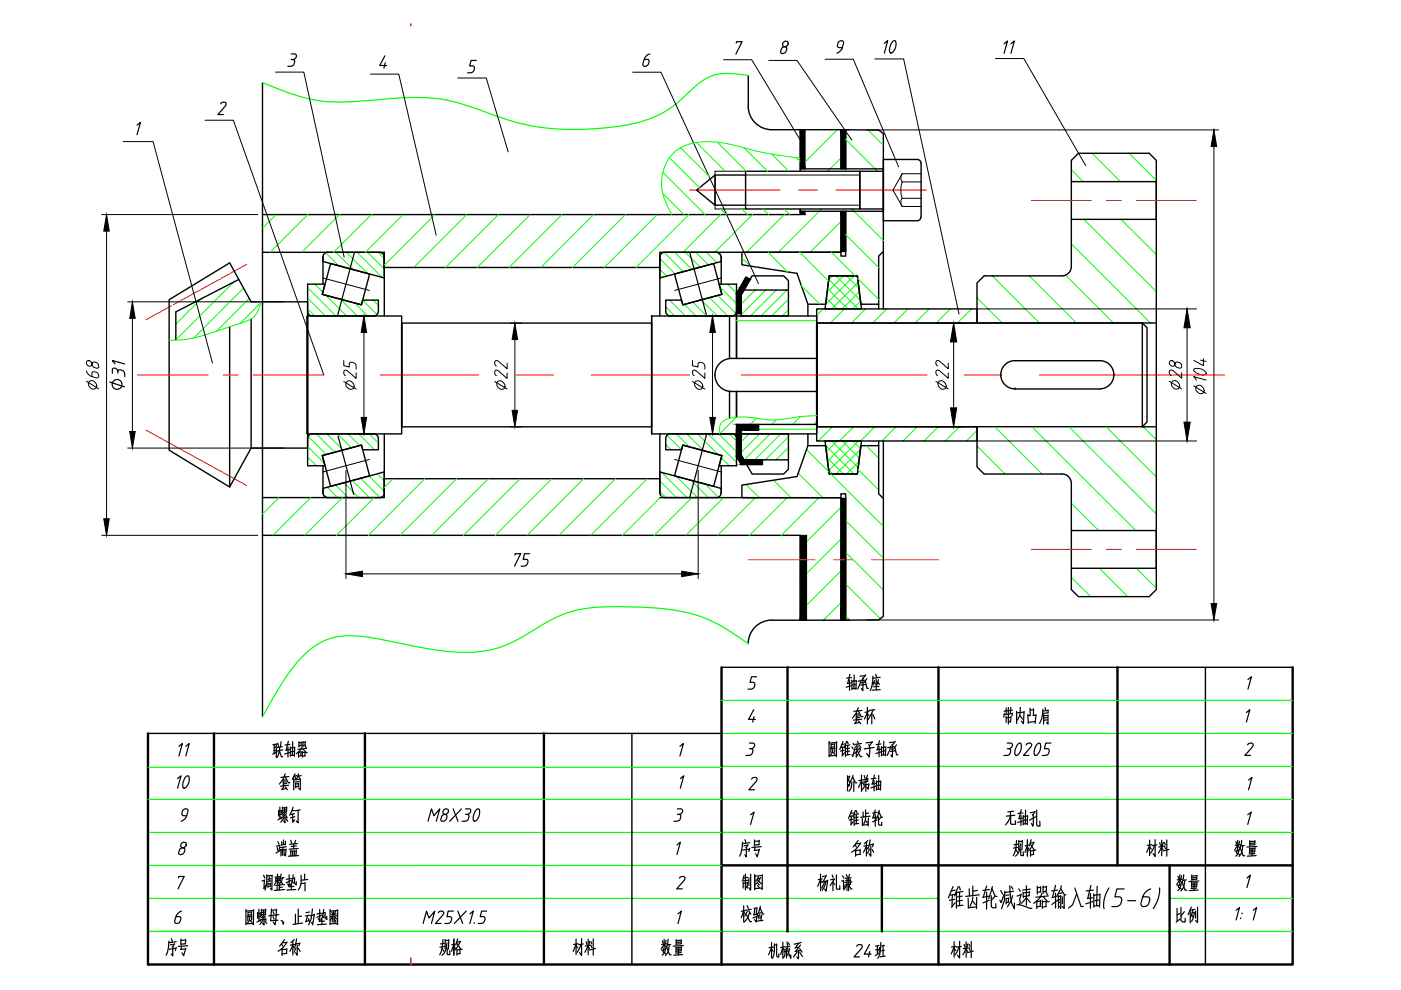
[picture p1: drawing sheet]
<svg xmlns="http://www.w3.org/2000/svg" width="297mm" height="210mm" viewBox="0 0 297 210" stroke-linecap="round" stroke-linejoin="round" font-family="sans-serif">
<path d="M45.4 155.5v49M77.4 155.5v49M115.3 155.5v49M153 141.5v63M167 141.5v56M199 141.5v63M236.9 141.5v42M274.1 141.5v63h-242.7v-49M153 183.5h121.1M187 183.5v14M248 183.5v21" fill="none" stroke="#000" stroke-width=".51"/>
<path d="M87.1 5v.5" fill="none" stroke="#f00" stroke-width=".25"/>
<!-- layer: draw -->
<g fill="none" stroke="#0f0" stroke-width=".21">
<path d="M170.8 27.5l-.1 .2M177.6 27.5l-6.9 6.9M178.3 33.5l-2.8 2.8M179.3 29.5l6.8 6.8M179.3 36.3h.1M184 27.5l3.3 3.3M227.1 36l2.6 2.5M231.5 32.5l6 6M239.4 32.5l5.8 5.8M49.6 59.8l-12.3 12.3M58.5 45.5l-2.8 2.9M65.3 45.5l-8 8"/>
<path d="M72 45.5l-8 8M78.7 45.5l-8 8M85.5 45.5l-8 8M92.2 45.5l-10.7 10.7M98.9 45.5l-11.2 11.2M105.7 45.5l-11.2 11.2M112.4 45.5l-11.2 11.2M119.1 45.5l-11.2 11.2M125.9 45.5l-11.2 11.2M132.6 45.5l-11.2 11.2M139.3 45.5l-11.2 11.2M146.1 45.5l-11.2 11.2"/>
<path d="M152.8 45.5l-8 8M157.3 54.7l1.7 1.7M159.5 45.5l-7.9 8M162.8 53.5l4.2 4.2M166.3 45.5l-8 8M169.6 53.5l6 6.1M174.2 44.3l-9.2 9.2M176.3 53.5l5 5M178.3 47l-6.5 6.5M179.3 49.7l7 7M180.6 44.3l6.7 6.7M181.8 59l4.5 4.5"/>
<path d="M210.4 58.5l10 10M218.2 58.5l10 10M225.9 58.3l10.2 10.2M227.1 51.7l16.9 16.8M229.8 46.5l15.4 15.3M237.7 46.5l7.5 7.5M42.6 63.4l-5.3 5.3M51.6 61.1l-10.5 10.6M52.8 63.3l-6.9 6.9M55.3 64.2l-4.4 4.4M55.3 64a4.6 4.6 0 0 1-2.5 3.9l-1.4 .5a87 87 0 0 1-11.4 3.5l-4.1 .3M156.2 68h17"/>
<path d="M157.9 61.5l-.3 .3M160.1 61.5l-3 3M162.4 61.5l-5.3 5.2M164.6 61.5l-5.5 5.5M166.8 61.5l-5.5 5.5M167.2 63.4l-3.6 3.6M167.2 65.7l-1.4 1.3M169.9 60.6l3.9 3.9M207.1 63.1l5.4 5.4M158.8 92l-1.7 1.6M160.8 91h12.4M161 92l-3.9 3.9"/>
<path d="M163.3 92l-5.5 5.5M165.5 92l-5.5 5.5M167.2 92.6l-4.9 4.9M167.2 94.9l-2.7 2.6M167.2 97.1l-.4 .4M171 95.3l4.7 4.8M181.9 99.5l4.4 4.4M183.6 94.5l2.7 2.6M207.1 94.6l6 5.9M211 90.5l9.9 10M218.8 90.5l22 22M226.7 90.5l18.5 18.5"/>
<path d="M234.5 90.5l10.7 10.6M242.4 90.5l2.8 2.8M59.1 105.5l-3.4 3.5M65.9 105.5l-8 8M72.6 105.5l-8 8M79.3 105.5l-8 8M83.3 101.5l-1.8 1.9M90.1 101.5l-12 12M96.8 101.5l-12 12M103.6 101.5l-12 12M110.3 101.5l-12 12M117 101.5l-12 12"/>
<path d="M123.7 101.5l-12 12M130.5 101.5l-12 12M137.2 101.5l-12 12M140.2 105.2l-8.2 8.3M146.7 105.5l-8 8M153.4 105.5l-8 8M158.2 102.7l2.8 2.8M160.2 105.5l-8 8M164 101.8l3.7 3.7M166.9 105.5l-8 8M169.2 100.3l5.3 5.2M173.6 105.5l-8 8"/>
<path d="M176.2 100.5l11.1 11.1M178.3 114.3l-8.6 8.6M178.3 107.6l-8.6 8.6M179.3 117.1l8 8M179.3 110.3l8 8M227.1 106.7l5.8 5.8M178.3 121.1l-8.6 8.6M178.3 127.8l-3.7 3.7M179.3 123.8l7.3 7.4M179.3 130.6l.9 .9M227.1 122.4l4.1 4.1M233.1 120.5l6 6"/>
<path d="M240.9 120.5l4.3 4.2"/>
</g>
<!-- layer: sdraw -->
<g fill="none" stroke="#000" stroke-width=".3">
<path d="M53.2 64h12v31h-12v-27.4M65.2 67v25h20v-25h-20v25M65.2 67v25M85.2 68.5v22h53v-22h-53v22M138.2 67v25h18v-2M138.2 67h18v9v-9h17v25h-17v-1M138.2 67v25M173.2 68.5h69v22h-69zM173.2 68.5v22M207.1 68.5h38.1M213.3 77.1l1.2-.6h.7h18a3 3 0 0 1 3 3 3 3 0 0 1-3 3h-18a3 3 0 0 1-2.8-2 3 3 0 0 1 .9-3.4zM242.2 68.5l1 1v20l-1 1"/>
<path d="M156.2 83v5.4M173.2 90.5v-22v22M215.2 82.5h.1M31.4 155.5h121.6M134 155.5v49M153 141.5h121.1M255.6 141.5v63"/>
</g>
<!-- layer: center -->
<g fill="none" stroke="#f00" stroke-width=".21">
<path d="M52.3 56.1l-21.3 11.7M146.2 40.3h19.2M169.3 40.3h4M177.3 40.3h19.1M218.7 42.5h12.7M234.6 42.5h3.2M240.9 42.5h12.7M31 91.2l21.3 11.7M158.6 118.7h14.2M176.8 118.7h3.9M184.7 118.7h14.3M218.7 116.5h12.7"/>
<path d="M234.6 116.5h3.2M240.9 116.5h12.7"/>
</g>
<!-- layer: draw -->
<g fill="none" stroke="#000" stroke-width=".3">
<path d="M55.7 17.5v134.5M158.7 16v6.5M158.1 36.3h24.2v8h-24.2zM158.6 22.5a5 5 0 0 0 5 5h6.1M182.3 36.3h5v8h-5zM187.3 33.8h7.2a.83 .83 0 0 1 .8 .8v11.4a.79 .79 0 0 1-.8 .8h-7.2zM227.1 38.5h18.1v8h-18.1M50.6 59.3l-13.3 6.8v6M55.7 53.5h25.8v3.2h58.4M158.2 58.7l.8 .6-1.3 2.2-.8-.5zM48.7 69.3v34M53.2 64l-4.5-8.3-12.8 7.8v31.9l12.8 7.9 4.5-8.3"/>
<path d="M156.2 66.5v.5M156.9 61l.8 .5-.6 1v4h-.9v-4.3zM157.7 61.5h9.5v5.5h-10.1v-4.5zM157.7 61.5l1.8-3h6.6l1.1 1v2M173.2 65.5h33.9v3h-33.9zM207.1 68.5v-8.5l1.5-1.5h16.5a2 2 0 0 0 2-2v-22.5l1.5-1.5h15.1l1.5 1.5v91l-1.5 1.5h-15.1l-1.5-1.5v-22.5a2 2 0 0 0-2-2h-16.5l-1.5-1.5v-8.5M156.2 92.5h.9v4l.6 1h4v1h-4.6l-.9-1.7zM156.2 92v.5M157.1 92h10.1v5.5h-9.5l-.6-1zM167.2 97.5v2l-1.1 1h-6.6l-1.2-2M173.2 90.5h33.9v3h-33.9zM242.2 90.5h3"/>
<path d="M139.9 101.5h-58.4v4h-25.8M227.1 112.5h18.1v8h-18.1M163.6 131.5a5 5 0 0 0-5 5M163.6 131.5h6.1"/>
</g>
<path d="M35.9 63.5l1.4 2.6" fill="none" stroke="#fff" stroke-width=".3"/>
<!-- layer: scenter -->
<path d="M29.2 79.5h14.9M47.3 79.5h3.2M53.7 79.5h15M80.7 79.5h20.8M109.4 79.5h8M125.3 79.5h20.9M157.2 79.5h39.3M204.5 79.5h7.9M220.4 79.5h39.3" fill="none" stroke="#f00" stroke-width=".21"/>
<!-- layer: 0 -->
<g fill="none" stroke="#0f0" stroke-width=".21">
<path d="M68.5 55.3l.2 .2M69.1 53.6l2.7 2.8M71.2 53.5l3.7 3.7M73.5 53.5l4.4 4.5M75.7 53.5l5.3 5.3M77.9 53.5l3.6 3.5M80.2 53.5l1.3 1.3M139.9 54.8l3.2 3.3M139.9 57.1l1.5 1.5M140.8 53.5l4.1 4.1M143.1 53.5l3.6 3.6M145.3 53.5l3.1 3.1"/>
<path d="M147.5 53.5l2.7 2.7M149.8 53.5l2.2 2.2M152 53.5l.9 .9M175.7 59.2l6.3 6.3M176.6 58.5l-.9 .9M177.2 58.5l5.2 5.2M178.8 58.5l-3.4 3.5M179.5 58.5l2.6 2.6M181.1 58.5l-6 6M181.7 58.5l.1 .1M182 59.9l-5.7 5.6M65.2 61l6 6"/>
<path d="M65.2 63.2l3.8 3.8M65.2 65.5l1.5 1.5M66.7 60.2l1.8 1.8M69.1 62.6l4.4 4.4M72.2 63.4l3.5 3.6M75.2 64.2l2.8 2.8M76.9 63.7l3 3M79.1 63.6l1.1 1.2M141.1 65.1l2 1.9M142 63.6l3.3 3.4M144.2 63.6l.4 .4M145.1 64.5l2.5 2.5"/>
<path d="M146.9 64.1l2.9 2.9M148.6 63.6l3.5 3.4M150.4 63.1l3.9 3.9M152.2 62.6l3.8 3.9M152.6 60.8l3.6 3.6M154.3 60.2l1.9 1.9M175 65.2l.3 .3M175.2 63.2l2.3 2.3M175.5 61.2l4.3 4.3M182.2 61.9l-3.6 3.6M182.4 63.9l-1.6 1.6M65.2 94.7l3.6 3.5"/>
<path d="M65.2 96.9l1.9 1.8M65.3 92.5l3.9 3.9M67.1 92l3.9 3.9M69.3 92l3.4 3.4M71.6 92l2.9 2.9M73.8 92l2.5 2.5M76 92l3.4 3.4M76.8 95l.4 .4M78.3 92l1.9 1.9M141.1 94.3l1.2 1.1M141.4 92.3l3.1 3.1M143.4 92l2.7 2.7"/>
<path d="M145.6 92l3.6 3.6M147.9 92l4.4 4.4M150.1 92l6.1 6M152.4 92l3.8 3.8M152.9 97.1l1.7 1.6M154.6 92l1.6 1.5M175.1 94.5l6 6M175.3 93.5l-.3 .3M175.4 97l3.4 3.5M175.7 99.6l.9 .9M176.3 93.5l5.7 5.6M177.5 93.5l-2.3 2.3"/>
<path d="M178.6 93.5l3.6 3.6M179.8 93.5l-4.3 4.3M180.8 93.5l1.6 1.6M182 93.5l-6.3 6.3M182.1 97.9l-2.6 2.6M182.4 95.3l-5.2 5.2M68.5 104.7l.8 .8M69.4 103.3l2.2 2.2M71.1 102.8l2.7 2.7M72.9 102.3l3.2 3.2M74.7 101.9l3.6 3.6M76.5 101.4l4 4.1"/>
<path d="M78.2 100.9l3.3 3.3M80 100.5l1.5 1.4M139.9 102l3.5 3.5M139.9 104.2l1.3 1.3M140.3 100.2l5.4 5.3M143.4 101l4.5 4.5M146.5 101.8l3.7 3.7M149.5 102.6l2.8 2.8M152.6 103.5l.3 .3M181.8 100.4l-.1 .1"/>
</g>
<!-- layer: bear1 -->
<g fill="none" stroke="#000" stroke-width=".3">
<path d="M68.5 54.5a1.01 1.01 0 0 1 1-1h11a1.01 1.01 0 0 1 1 1v12.5M68.5 54.5v.9l13 3.5M68.5 54.5v5.7M70.1 55.9l8.3 2.2-1.8 6.5-8.3-2.2zM140.9 53.5a1.01 1.01 0 0 0-1 1v12.5M140.9 53.5h11a1.01 1.01 0 0 1 1 1M143 58.1l8.3-2.2 1.7 6.5-8.2 2.2zM152.9 54.5v.9l-13 3.5M152.9 54.5v5.7M66.2 67a1.01 1.01 0 0 1-1-1v-5.8h3.7l-.6 2.2 8.3 2.2 .3-1h3.3v2.4a1.01 1.01 0 0 1-1 1h-13M141.1 63.6h3.4l.3 1 8.2-2.2-.5-2.2h3.7v5.8a1.01 1.01 0 0 1-1 1h-13a1.01 1.01 0 0 1-1.1-1zM66.2 92a1.01 1.01 0 0 0-1 1v5.7h3.7l-.6-2.1 8.3-2.2 .3 1h3.3v-2.4a1.01 1.01 0 0 0-1-1"/>
<path d="M66.2 92h13M68.3 96.6l8.3-2.2 1.8 6.5-8.3 2.2zM68.5 98.7v5.8v-.9l13-3.5M81.5 92v12.5M139.9 92v12.5M142.2 92a1.01 1.01 0 0 0-1.1 1v2.4h3.4l.3-1 8.2 2.2-.5 2.1h3.7v-5.7a1.01 1.01 0 0 0-1.1-1M142.2 92h13M144.8 94.4l8.2 2.2-1.7 6.5-8.3-2.2zM152.9 98.7v5.8v-.9l-13-3.5M68.5 104.5a1.01 1.01 0 0 0 1 1h11a1.01 1.01 0 0 0 1-1M139.9 104.5a1.01 1.01 0 0 0 1 1M152.9 104.5a1.01 1.01 0 0 1-1 1h-11"/>
</g>
<!-- layer: bear2 -->
<path d="M68.4 58.9l9.9 2.7M153 58.9l-9.9 2.7M78.3 97.4l-9.9 2.7M143.1 97.4l9.9 2.7" fill="none" stroke="#000" stroke-width=".21"/>
<!-- layer: 0 -->
<g fill="none" stroke="#000" stroke-width=".25">
<path d="M61.8 12.6l.5 .1 .2 .2a1.04 1.04 0 0 1-.4 1 1.04 1.04 0 0 1-1.1 .2M61.8 11.4h.8a.65 .65 0 0 1 .2 .8 .65 .65 0 0 1-.7 .4M81.6 11.8l-1.1 2.1h1.5M81.7 13.3l-.3 1.2M101 12.8h-1.1l-.3 1.2h.7l.3 .3a.96 .96 0 0 1-.8 1.1h-.6M137.8 11.4a2.23 2.23 0 0 0-1.4 2.5 .72 .72 0 0 0 1.1-.3v-.9l-.8-.1M156.1 9.1l.1-.3h1.1l-1.3 2.7M166 9.1l-.1 .5 .2 .2 .5 .2a.82 .82 0 0 1 0 1 .82 .82 0 0 1-1 .2 .97 .97 0 0 1 .9-1.3 .59 .59 0 0 0 .6-.5 .59 .59 0 0 0-.4-.7zM178.6 10.1h-.7l-.3-.2 .1-.9a.68 .68 0 0 1 1.2-.1v.2a2.23 2.23 0 0 1-1.5 2.2M29 26.5l.8-.6-.8 2.7M46.8 22a.63 .63 0 0 1 .6-.3 .63 .63 0 0 1 .5 .4l-.2 .4-1.5 1.8h1.2M75.1 53.6l-3.5 13.3"/>
<path d="M146.2 53.6l3.6 13.3M71.7 92.5l3.3 12.4M149.8 92.1l-3.6 13.3M264.4 186.2l.7-.6-.7 2.6"/>
</g>
<!-- layer: draw -->
<g fill="none" stroke="#000" stroke-width=".21">
<path d="M158.1 37.1h24.2M170.7 27.5v8.3M183.8 27.5h74.6M257.4 31v97M21.6 45.5h33.1M22.6 49v61M81.5 53.5v3.2M158.1 43.5h24.2M170.7 44.8v.7h-1M108.1 68.5h2.5M109.2 72v15M150.1 67h4.1"/>
<path d="M151.1 70.5v18M108.1 90.5h2.5M150.1 92h4.1M173.2 92h.1M21.6 113.5h33.1M183.8 131.5h74.6"/>
</g>
<!-- layer: bhatch -->
<g fill="none" stroke="#0f0" stroke-width=".21">
<path d="M140.5 36.6l9 8.9M141.9 33.5l6.4 6.3M144.3 31.3l6.5 6.5M147.7 30.2l6.1 6.1M152.1 30.1l6.1 6.2M157.8 31.4l4.9 4.9M163.6 32.7l3.6 3.6M168.9 33.5l.8 .7M169.7 33.5a84 84 0 0 1-15.2-3 14.9 14.9 0 0 0-10.5 1 9.2 9.2 0 0 0-2.7 11.7l1.1 2.3M140.5 41l4.5 4.5M152.8 44.3l1.2 1.2M157.3 44.3l1.2 1.2"/>
<path d="M161.8 44.3l1.2 1.2M166.3 44.3l1.2 1.2M174.5 65.5l-1.3 1.4M179 65.5l-3 3M183.5 65.5l-3 3M188 65.5l-3 3M192.5 65.5l-3 3M197 65.5l-3 3M201.5 65.5l-3 3M206 65.5l-3 3M156.1 88.5l-3.5 3.4M160.4 88.7l-1.3 1.3"/>
<path d="M164.5 89.1l-1 .9M169.7 88.3l-1.7 1.7M173.2 89.4l-.7 .6M173.2 88.1a57.3 57.3 0 0 0-8.5 .9h-2a19.4 19.4 0 0 0-8.3-.2 2.34 2.34 0 0 0-1.8 3.2M176.5 90.5l-3 3M181 90.5l-3 3M185.5 90.5l-3 3M190 90.5l-3 3M194.4 90.5l-3 3M198.9 90.5l-3 3M203.4 90.5l-3 3M207.1 91.3l-2.2 2.2"/>
</g>
<g fill="#000" stroke="#000" stroke-width=".21">
<path d="M157.9 59.3h1.1l-1 1.7zM158.2 58.7l.8 .6h-1.1zM28.1 64l.6 3.5h-1.2zM27.5 91.5h1.2l-.6 3.5zM73.3 121.7l3.6-.6v1.2zM144.5 121.1l3.5 .6-3.5 .6z"/>
<path d="M169.7 27.5l1 8.3v-8.3zM169.7 27.5l1 8.3h-1z"/>
<path d="M178.3 27.5l1 8.3v-8.3zM178.3 27.5l1 8.3h-1z"/>
<path d="M157.9 59.3l-1 1.7h1.1zM156.9 61h1.1l-.3 .5z"/>
<path d="M169.7 44.8l1 .7v-.7zM169.7 44.8l1 .7h-1z"/>
<path d="M178.3 44.8l1 8.5v-8.5zM178.3 44.8l1 8.5h-1z"/>
<path d="M156.2 92l.9 .5v-.5zM156.2 92l.9 .5h-.9z"/>
<path d="M156.2 91.2l.9 .8v-.8zM156.2 91.2l.9 .8h-.9z"/>
<path d="M156.2 90l4.6 1v-1zM156.2 90l4.6 1h-4.6z"/>
<path d="M156.2 91l4.6 .2v-.2zM156.2 91l4.6 .2h-4.6z"/>
</g>
<!-- layer: draw -->
<g fill="#000" stroke="#000" stroke-width=".21">
<path d="M257.4 27.5l.6 3.5h-1.2zM22.6 45.5l.6 3.5h-1.2zM109.2 68.5l.5 3.5h-1.1zM151.1 67l.6 3.5h-1.2zM108.6 87h1.1l-.5 3.5zM150.5 88.5h1.2l-.6 3.5zM22 110h1.2l-.6 3.5zM256.8 128h1.2l-.6 3.5z"/>
<path d="M156.2 62.2v4.3l.9-4zM157.1 62.5v4h-.9z"/>
<path d="M156.9 61l-.7 1.2 1.5-.7zM156.2 62.2l1.5-.7-.6 1z"/>
<path d="M156.2 92.5l.9 4-.9 .3zM156.2 92.5l.9 4v-4z"/>
<path d="M156.2 96.8l1.5 .7-.6 1zM156.2 96.8l1.5 .7-.6-1z"/>
<path d="M157.1 98.5l4.6-1v1zM157.7 97.5l-.6 1 4.6-1z"/>
<path d="M171 113.5v18h-1.3zM169.7 113.5v18l1.3-18z"/>
</g>
<!-- layer: 0 -->
<g fill="none" stroke="#000" stroke-width=".3">
<path d="M178.3 35.8v-8.3h1v8.3v-8.3l7 .1 1 .7v25l-1 1v11.2M180 27.5h-10.3v8.8M169.7 44.3v1.2h-114M175.8 58.5h6l.9 7h-7.8zM178.3 53.3v.2h-38.4v3.2M178.3 44.8v8.5h1v-8.5v9.5h-1v-.8h-21v2.6l11.7 1.9 2.3 6.5v2.5M187.3 53.3v12.2M171.3 64.5h3.8l.7-6h6l.7 6h3.8M171.3 94.5h3.8l.7 6h6l.7-6h3.8M171.3 92v2.5l-2.3 6.5-11.7 1.9v2.6h21v-.8h1v26.8l7-.1 1-.7v-25l-1-1v-11.2M174.9 93.5h7.8l-.9 7h-6zM187.3 93.5v12.2"/>
<path d="M55.7 113.5h114v18h10.3M139.9 105.5h38.4v.2M178.3 105.7h1v25.8h-1z"/>
</g>
<path d="M179.3 105.7v25.8h-1zM178.3 105.7v25.8l1-25.8z" fill="#000" stroke="#000" stroke-width=".21"/>
<!-- layer: sdraw -->
<path d="M76.2 67h2M77.2 70.5v18M198.7 68.5h5.5M202.2 72.5v14M207.1 65.5h46.6M251.7 69.5v20M76.2 92h2M198.7 90.5h5.5M207.1 93.5h46.6" fill="none" stroke="#000" stroke-width=".21"/>
<path d="M77.2 67l.5 3.5h-1.1zM202.2 68.5l.6 4h-1.3zM251.7 65.5l.7 4h-1.4zM76.6 88.5h1.1l-.5 3.5zM201.5 86.5h1.3l-.6 4zM251 89.5h1.4l-.7 4z" fill="#000" stroke="#000" stroke-width=".21"/>
<path d="M153 155.5h121.1M153 148.5h121.1M31.4 176.5h242.7M31.4 169.5h242.7M31.4 162.7h121.6M153 162.5h121.1M31.4 197.5h242.7M31.4 190.5h167.6M153 183.5h-121.6M248 190.5h26.1" fill="none" stroke="#0f0" stroke-width=".25"/>
<!-- layer: sdraw -->
<path d="M262.1 193l.7-.6-.7 2.7M263.1 194.6l-.1 .2M263.4 193.6l-.1 .1M265.7 193l.7-.6-.7 2.7" fill="none" stroke="#000" stroke-width=".25"/>
<!-- layer: bhatch -->
<g fill="none" stroke="#000" stroke-width=".21">
<path d="M58.4 15.3h6l8.6 39.2M78.6 15.7h5.9l8 34.2M97.1 16.5h6l4.6 15.7M134.1 15.3h6l20.7 44.8M153.4 12.7h6l10.3 17M163 12.8h6l11.6 16.9M174.9 12.6h6l9.6 22.8M185.5 12.5h6.1l11.7 54.1M211.1 12.4h6l13.1 22.7M26.1 30h6.4l12.5 47M43.5 25.5h6l19.2 54M158.1 36.3h-6.5v8h6.5"/>
<path d="M27.1 64h33M28.1 67.5v24M27.1 95h33M73.3 99.7v23M148 99.7v23M76.9 121.7h67.6"/>
</g>
<g fill="none" stroke="#000" stroke-width=".25">
<path d="M24.4 77.2l-.6-.8 2.6 .8M25 79.1l.1-.6a1.05 1.05 0 0 1 1.1 .2 1.05 1.05 0 0 1 .2 1.2M25 78.8a.64 .64 0 0 0-.4-.7 .64 .64 0 0 0-.8 .2v.8M23.2 81l3.2 1"/>
<circle cx="24.8" cy="81.5" r="1.05"/>
</g>
<path d="M151.6 37.1l-3.9 3.2 3.9 3.2M158.1 37.1h-6.5v6.4h6.5M169.7 35.8h17.6v.5M187.3 44.3v.5h-17.6M154.7 67v9M173.2 76h-18.1a3.5 3.5 0 0 0-3.5 3.5 3.5 3.5 0 0 0 3.5 3.5h18.1v-3.5M154.7 83v5.7M156.2 90h17M160.8 90v1.2h-3.7v.8M173.2 90.5v.5" fill="none" stroke="#000" stroke-width=".3"/>
<!-- layer: dashed -->
<path d="M191.3 38.6l-.3 1.7 .3 1.7M191.3 36.8l-.3 .8v.5l.3 .5M191.3 36.8h4M191.3 38.6h4M191.3 36.8l-2 3.5 2 3.5M191.3 42l-.3 .8v.5l.3 .5M191.3 43.8h4M191.3 42h4" fill="none" stroke="#000" stroke-width=".21"/>
<!-- layer: bhatch -->
<path d="M158.7 16a14.6 14.6 0 0 0-8.3 .3l-1.4 .8-1.3 1a33.7 33.7 0 0 1-7.4 5.9 30.7 30.7 0 0 1-12.3 3.1 50.9 50.9 0 0 1-26.4-3.8 35.9 35.9 0 0 0-18-2.5 83 83 0 0 1-15.1 .7 36.1 36.1 0 0 1-9.7-2.7l-3.1-1.3M158.7 136.5a36 36 0 0 0-10.9-6 41.7 41.7 0 0 0-12.4-1.8l-3.6-.1a30.9 30.9 0 0 0-12.4 1.6l-3.2 1.6-4.6 2.8a24 24 0 0 1-16.8 3.5l-5.5-.8a96.5 96.5 0 0 0-13.9-2.5 13.4 13.4 0 0 0-11.8 5 44.6 44.6 0 0 0-6 8.6l-1.9 3.6" fill="none" stroke="#0f0" stroke-width=".25"/>
<text font-size="8.8" x="200" y="194">锥齿轮减速器输入轴(5-6)</text>
<g font-size="7.1">
<text x="157.7" y="147.8">5 轴承座 1</text>
<text x="157.7" y="154.9">4 套杯 带内凸肩 1</text>
<text x="37" y="161.9">11 联轴器 1</text>
<text x="158" y="169">2 阶梯轴 1</text>
<text x="37.4" y="175.7">9 螺钉 M8X30 3</text>
<text x="158.4" y="176.4">1 锥齿轮 无轴孔 1</text>
<text x="37" y="182.7">8 端盖 1</text>
<text x="155.9" y="182.7">序号 名称 规格 材料 数量 材料 数量 材料 数量 数量</text>
<text x="36.7" y="190.1">7 调整垫片 2 2 2</text>
<text x="156.3" y="190.1">制图</text>
<text x="172.5" y="190.1">杨礼谦</text>
<text x="248.7" y="190.1">数量</text>
<text x="156.3" y="196.8">校验</text>
<text x="34.2" y="203.9">序号 名称 规格 材料 数量 材料 数量 材料 数量 数量</text>
<text x="161.9" y="204.6">机械系 24班</text>
<text x="200.7" y="204.3">材料</text>
</g>
<g font-size="6.6">
<text x="157.3" y="161.6">3 圆锥滚子轴承 30205 2</text>
<text x="36.7" y="168.6">10 套筒 1</text>
<text x="36" y="197.2">6 圆螺母、止动垫圈 M25X1.5 1</text>
<text x="248.4" y="196.8">比例</text>
</g>
<g font-size="6.2">
<text x="22.2" y="83.6" transform="rotate(-90 22.2 83.6)">68</text>
<text x="76.9" y="84" transform="rotate(-90 76.9 84)">25</text>
<text x="251.9" y="83.6" transform="rotate(-90 251.9 83.6)">28</text>
<text x="108.3" y="121.4">75</text>
</g>
<g font-size="5.7">
<text x="186.6" y="12.3">10</text>
<text x="108.7" y="84" transform="rotate(-90 108.7 84)">22</text>
<text x="150.6" y="84" transform="rotate(-90 150.6 84)">25</text>
<text x="202.1" y="84" transform="rotate(-90 202.1 84)">22</text>
<text x="256.8" y="84.7" transform="rotate(-90 256.8 84.7)">104</text>
</g>
<text font-size="5.3" x="216.3" y="12.7" transform="rotate(-90 216.3 12.7)">11</text>
</svg>
